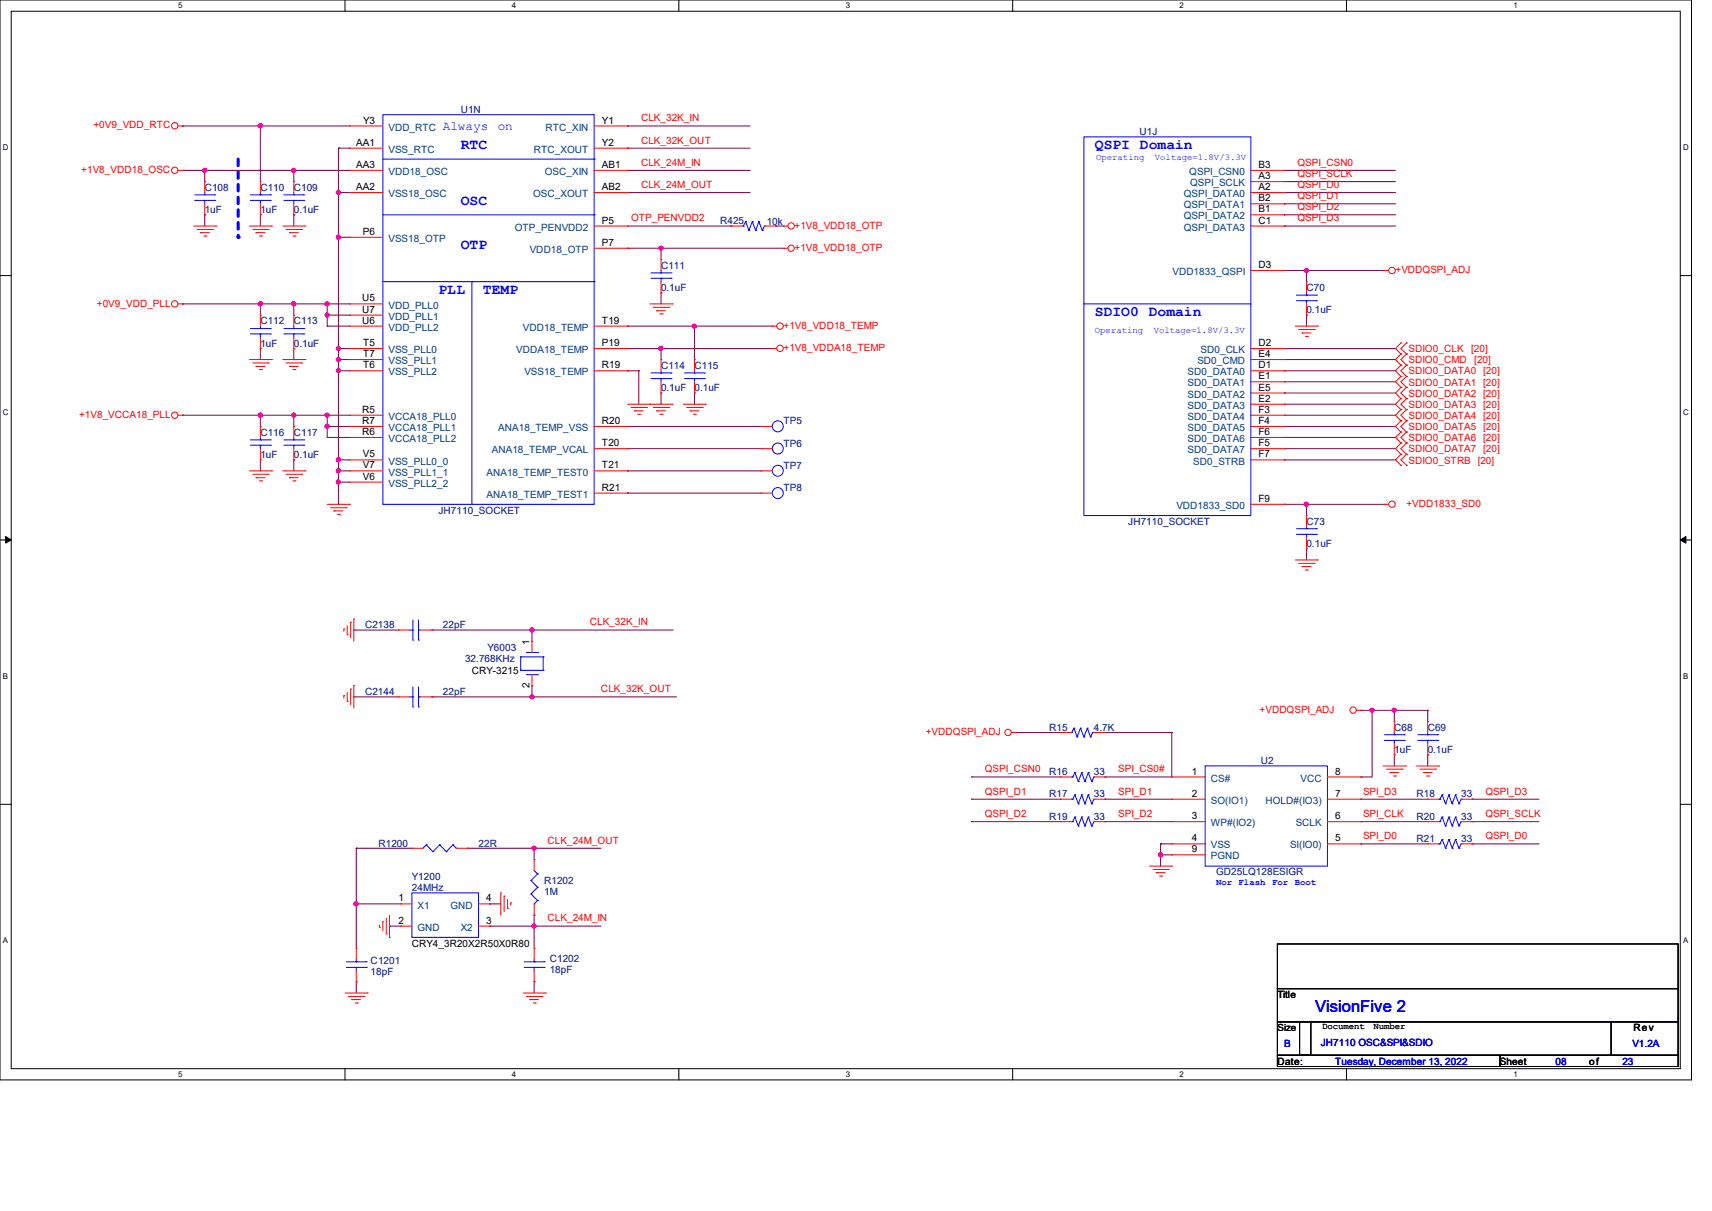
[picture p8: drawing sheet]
<svg xmlns="http://www.w3.org/2000/svg" width="297mm" height="210mm" viewBox="0 0 297 210" stroke-linecap="round" stroke-linejoin="round" font-family="sans-serif">
<path d="M0 0h293.5v187.3h-293.5zM1.9 1.9h289.6v183.4h-289.6z" fill="none" stroke="#000" stroke-width=".17"/>
<g fill="#fff">
<path d="M30.9 .2h.8v1.5h-.8z"/>
<path d="M30.9 185.5h.8v1.6h-.8z"/>
</g>
<path d="M59.9 0v1.9M59.9 185.3v2" fill="none" stroke="#000" stroke-width=".17"/>
<g fill="#fff">
<path d="M88.8 .2h.8v1.5h-.8z"/>
<path d="M88.8 185.5h.8v1.6h-.8z"/>
</g>
<path d="M117.8 0v1.9M117.8 185.3v2" fill="none" stroke="#000" stroke-width=".17"/>
<g fill="#fff">
<path d="M146.7 .2h.8v1.5h-.8z"/>
<path d="M146.7 185.5h.8v1.6h-.8z"/>
</g>
<path d="M175.7 0v1.9M175.7 185.3v2" fill="none" stroke="#000" stroke-width=".17"/>
<g fill="#fff">
<path d="M204.6 .2h.8v1.5h-.8z"/>
<path d="M204.6 185.5h.8v1.6h-.8z"/>
</g>
<path d="M233.6 0v1.9M233.6 185.3v2" fill="none" stroke="#000" stroke-width=".17"/>
<g fill="#fff">
<path d="M262.6 .2h.7v1.5h-.7z"/>
<path d="M262.6 185.5h.7v1.6h-.7z"/>
<path d="M.5 24.8h1v1.6h-1z"/>
<path d="M292 24.8h1v1.6h-1z"/>
<path d="M.5 70.7h1v1.5h-1z"/>
<path d="M292 70.7h1v1.5h-1z"/>
</g>
<path d="M0 47.8h1.9M291.5 47.8h2" fill="none" stroke="#000" stroke-width=".17"/>
<g fill="#fff">
<path d="M.5 116.5h.9v1.6h-.9z"/>
<path d="M292 116.5h.9v1.6h-.9z"/>
</g>
<path d="M0 93.6h1.9M291.5 93.6h2" fill="none" stroke="#000" stroke-width=".17"/>
<path d="M1 93l.9 .6-.9 .6zM291.5 93.6l1-.6v1.2z" fill="#000" stroke="#000" stroke-width=".17"/>
<g fill="#fff">
<path d="M.5 162.4h.9v1.5h-.9z"/>
<path d="M292 162.4h.9v1.5h-.9z"/>
</g>
<path d="M0 139.5h1.9M291.5 139.5h2" fill="none" stroke="#000" stroke-width=".17"/>
<path d="M41.3 27.6v13.5" fill="none" stroke="#00f" stroke-width=".55" stroke-dasharray="1.1"/>
<circle cx="41.3" cy="41.1" r=".28" fill="#00f" stroke-dasharray="1.1"/>
<g fill="none" stroke="#7f003f" stroke-width=".17">
<path d="M31.7 21.8h.1M31.7 29.5h.1M31.7 29.5h28.9M31.7 21.8h28.9M35.5 37.3h.1M35.5 29.5h.1M35.5 29.5v2M35.5 37.3v1.9M45.2 37.3h.1M45.2 21.8h.1M45.2 21.8v9.7M45.2 37.3v1.9"/>
<path d="M51 37.3h.1M51 29.5h.1M51 29.5v2M51 37.3v1.9M58.7 33.4h.1M58.7 25.7h.1M58.7 33.4h1.9M58.7 25.7h1.9M58.7 25.7v61.8M108.9 33.4h.1M108.9 29.5h.1M108.9 25.7h.1"/>
<path d="M108.9 21.8h.1M108.9 33.4h21.2M108.9 29.5h21.2M108.9 25.7h21.2M108.9 21.8h21.2M108.9 39.2h17.9M126.8 39.2h.1M134.6 39.2h.1M134.6 39.2h1.3M222.8 29.5h.1M222.8 31.5h.1M222.8 33.4h.1"/>
<path d="M222.8 35.3h.1M222.8 37.3h.1M222.8 39.2h.1M222.8 33.4h19.3M222.8 29.5h19.3M222.8 39.2h19.3M222.8 31.5h19.3M222.8 35.3h19.3M222.8 37.3h19.3M31.7 52.7h.1M31.7 52.7h28.9M45.2 52.7h.1"/>
<path d="M45.2 52.7v2M51 52.7h.1M51 52.7v2M56.8 56.6h.1M56.8 52.7h.1M56.8 54.7h.1M56.8 56.6h3.8M56.8 52.7v3.9M56.8 54.7h3.8M58.7 41.1h.1M58.7 41.1h1.9M108.9 56.6h.1"/>
<path d="M108.9 43.1h.1M108.9 56.6h25.1M108.9 43.1h27M114.7 50.8h.1M114.7 43.1h.1M114.7 43.1v1.9M114.7 50.8v1.9M120.5 56.6h.1M120.5 56.6v5.8M222.8 46.9h.1M222.8 46.9h17.4M226.7 54.7h.1"/>
<path d="M226.7 46.9h.1M226.7 46.9v2M226.7 54.7v1.9M31.7 72h.1M31.7 72h28.9M45.2 60.5h.1M45.2 79.8h.1M45.2 72h.1M45.2 60.5v1.9M45.2 72v2M45.2 79.8v1.9M51 60.5h.1"/>
<path d="M51 79.8h.1M51 72h.1M51 60.5v1.9M51 72v2M51 79.8v1.9M56.8 75.9h.1M56.8 72h.1M56.8 74h.1M56.8 72v3.9M56.8 75.9h3.8M56.8 74h3.8M58.7 79.8h.1"/>
<path d="M58.7 64.3h.1M58.7 62.4h.1M58.7 60.5h.1M58.7 79.8h1.9M58.7 64.3h1.9M58.7 62.4h1.9M58.7 60.5h1.9M108.9 74h.1M108.9 77.8h.1M108.9 64.3h.1M108.9 60.5h.1M108.9 64.3h1.9"/>
<path d="M108.9 60.5h25.1M108.9 74h23.1M108.9 77.8h23.1M110.8 64.3h.1M110.8 64.3v5.8M114.7 60.5h.1M114.7 68.2h.1M114.7 60.5v1.9M114.7 68.2v1.9M120.5 68.2h.1M120.5 68.2v1.9M222.8 60.5h.1"/>
<path d="M222.8 62.4h.1M222.8 64.3h.1M222.8 66.2h.1M222.8 68.2h.1M222.8 70.1h.1M222.8 72h.1M222.8 74h.1M222.8 75.9h.1M222.8 77.8h.1M222.8 79.8h.1M222.8 79.8h19.3M222.8 64.3h19.3"/>
<path d="M222.8 62.4h19.3M222.8 60.5h19.3M222.8 72h19.3M222.8 75.9h19.3M222.8 74h19.3M222.8 77.8h19.3M222.8 66.2h19.3M222.8 68.2h19.3M222.8 70.1h19.3M58.7 83.6h.1M58.7 81.7h.1M58.7 83.6h1.9"/>
<path d="M58.7 81.7h1.9M108.9 85.5h.1M108.9 81.7h.1M108.9 81.7h23.1M108.9 85.5h23.1M222.8 87.5h.1M222.8 87.5h17.4M226.7 87.5h.1M226.7 95.2h.1M226.7 87.5v1.9M226.7 95.2v1.9M61.4 109.3h.1"/>
<path d="M61.4 109.3h7.7M74.9 109.3h.1M74.9 109.3h41.9M92.3 109.3h.1M92.3 118.9h.1M92.3 109.3v1.9M92.3 118.9v2M61.4 120.9h.1M61.4 120.9h7.7M74.9 120.9h.1M74.9 120.9h42.5M92.3 120.9h.1"/>
<path d="M168.5 138.6h.1M168.5 134.7h.1M168.5 138.6h15.5M168.5 134.7h15.5M176.3 127h.1M176.3 127h7.7M191.7 138.6h.1M191.7 134.7h.1M191.7 127h.1M191.7 138.6h11.6M191.7 127h11.6M203.3 127h.1"/>
<path d="M203.3 127v7.7h-11.6M236.1 138.6h.1M236.1 134.7h.1M236.1 123.2h.1M236.1 138.6h11.6M236.1 123.2h11.6M238 123.2h.1M238 123.2v11.5h-1.9M241.9 123.2h.1M241.9 130.9h.1M241.9 123.2v1.9M241.9 130.9v1.9"/>
<path d="M247.7 123.2h.1M247.7 130.9h.1M247.7 123.2v1.9M247.7 130.9v1.9M255.4 138.6h.1M255.4 138.6h11.6M61.8 156.8h.1M61.8 147.1h.1M61.8 147.1v17.4M61.8 147.1h9.7M61.8 156.8h7.7M81.1 147.1h.1"/>
<path d="M81.1 147.1h23.2M85 156.8h.1M85 156.8h1.9M92.7 147.1h.1M92.7 158.7h.1M92.7 147.1v2M92.7 158.7v5.8M168.5 142.5h.1M168.5 142.5h15.5M191.7 142.5h.1M191.7 142.5h11.6M201.3 148.3h.1"/>
<path d="M201.3 146.3h.1M201.3 146.3h2M201.3 148.3h2M201.3 146.3v3.9M236.1 146.3h.1M236.1 142.5h.1M236.1 146.3h11.6M236.1 142.5h11.6M255.4 146.3h.1M255.4 142.5h.1M255.4 146.3h11.6M255.4 142.5h11.6"/>
<path d="M61.8 170.3h.1M61.8 170.3v1.9M67.6 160.6h.1M67.6 160.6h1.9M85 160.6h.1M85 160.6h19.3M92.7 170.3h.1M92.7 160.6h.1M92.7 170.3v1.9"/>
</g>
<g fill="#f0f" stroke="#f0f" stroke-width=".17">
<circle cx="58.7" cy="33.4" r=".36"/>
<circle cx="58.7" cy="83.6" r=".36"/>
<circle cx="58.7" cy="81.6" r=".36"/>
<circle cx="58.7" cy="79.7" r=".36"/>
<circle cx="58.7" cy="64.3" r=".36"/>
<circle cx="58.7" cy="62.3" r=".36"/>
<circle cx="58.7" cy="60.4" r=".36"/>
<circle cx="58.7" cy="41.1" r=".36"/>
<circle cx="45.2" cy="21.8" r=".37"/>
<circle cx="50.9" cy="29.5" r=".36"/>
<circle cx="35.5" cy="29.5" r=".37"/>
<circle cx="45.2" cy="52.7" r=".37"/>
<circle cx="56.7" cy="54.6" r=".36"/>
<circle cx="56.7" cy="52.7" r=".36"/>
<circle cx="45.2" cy="72" r=".37"/>
<circle cx="56.7" cy="73.9" r=".36"/>
<circle cx="56.7" cy="72" r=".36"/>
<circle cx="50.9" cy="72" r=".36"/>
<circle cx="50.9" cy="52.7" r=".36"/>
<circle cx="120.5" cy="56.6" r=".36"/>
<circle cx="114.7" cy="60.4" r=".36"/>
<circle cx="114.7" cy="43" r=".36"/>
<circle cx="92.3" cy="109.2" r=".36"/>
<circle cx="92.3" cy="120.8" r=".36"/>
<circle cx="61.8" cy="156.7" r=".37"/>
<circle cx="92.6" cy="147.1" r=".36"/>
<circle cx="92.6" cy="160.6" r=".36"/>
<circle cx="226.6" cy="46.9" r=".36"/>
<circle cx="226.6" cy="87.4" r=".36"/>
<circle cx="241.9" cy="123.2" r=".36"/>
<circle cx="201.3" cy="148.3" r=".37"/>
<circle cx="238" cy="123.2" r=".36"/>
</g>
<g fill="none" stroke="#f00" stroke-width=".17">
<path d="M30.9 21.8h.8M30.9 29.5h.8M31.7 21.8h.1M31.7 29.5h.1M33.6 39.2h3.9M34.2 39.8h2.7M35.5 31.5h.1M35.5 37.3h.1M35.5 31.5v1.9M35.5 35.3v2M36.9 39.8h.1M37.5 39.2h.1"/>
<path d="M43.3 39.2h3.8M43.9 39.8h2.6M45.2 31.5h.1M45.2 37.3h.1M45.2 31.5v1.9M45.2 35.3v2M46.5 39.8h.1M47.1 39.2h.1M49.1 39.2h3.8M49.6 39.8h2.7M51 31.5h.1M51 37.3h.1"/>
<path d="M51 31.5v1.9M51 35.3v2M52.3 39.8h.1M52.9 39.2h.1M60.6 21.8h.1M60.6 25.7h.1M60.6 33.4h.1M60.6 29.5h.1M60.6 21.8h5.8M60.6 29.5h5.8M60.6 33.4h5.8M60.6 25.7h5.8"/>
<path d="M103.1 21.8h5.8M103.1 39.2h5.8M103.1 29.5h5.8M103.1 33.4h5.8M103.1 25.7h5.8M108.9 39.2h.1M108.9 21.8h.1M108.9 25.7h.1M108.9 29.5h.1M108.9 33.4h.1M126.8 39.2h.1M126.8 39.2h2"/>
<path d="M132.6 39.2h2M134.6 39.2h.1M135.9 39.2h.1M135.9 39.2h.8M217 39.2h5.8M217 29.5h5.8M217 33.4h5.8M217 31.5h5.8M217 37.3h5.8M217 35.3h5.8M222.8 33.4h.1M222.8 31.5h.1"/>
<path d="M222.8 37.3h.1M222.8 35.3h.1M222.8 29.5h.1M222.8 39.2h.1M30.9 52.7h.8M31.7 52.7h.1M34.8 40.3h.1M34.8 40.3h1.5M35.3 40.9h.4M35.7 40.9h.1M44.4 40.3h.1M44.4 40.3h1.6"/>
<path d="M45 40.9h.4M45.2 54.7h.1M45.2 54.7v1.9M45.2 58.5v2M45.4 40.9h.1M50.2 40.3h.1M50.2 40.3h1.5M50.8 40.9h.4M51 54.7h.1M51 54.7v1.9M51 58.5v2M51.2 40.9h.1"/>
<path d="M60.6 41.1h.1M60.6 52.7h.1M60.6 56.6h.1M60.6 54.7h.1M60.6 52.7h5.8M60.6 56.6h5.8M60.6 41.1h5.8M60.6 54.7h5.8M103.1 56.6h5.8M103.1 43.1h5.8M108.9 43.1h.1M108.9 56.6h.1"/>
<path d="M112.7 52.7h3.9M113.3 53.3h2.7M113.9 53.9h.1M113.9 53.9h1.5M114.5 54.4h.4M114.7 45h.1M114.7 50.8h.1M114.7 45v1.9M114.7 48.9v1.9M114.9 54.4h.1M116 53.3h.1M116.6 52.7h.1"/>
<path d="M134 56.6h.1M134 56.6h.7M135.9 43.1h.1M135.9 43.1h.8M217 46.9h5.8M222.8 46.9h.1M224.7 56.6h3.9M225.3 57.1h2.7M225.9 57.7h.1M225.9 57.7h1.5M226.4 58.3h.4M226.7 48.9h.1"/>
<path d="M226.7 54.7h.1M226.7 48.9v1.9M226.7 52.7v2M226.8 58.3h.1M228 57.1h.1M228.6 56.6h.1M240.2 46.9h.1M240.2 46.9h.7M243 59.5h.1M243 59.5l-.9 1 .9 .9M244 59.5h.1M244 59.5l-1 1 1 .9"/>
<path d="M30.9 72h.8M31.7 72h.1M43.3 62.4h3.8M43.9 62.9h2.6M44.4 63.5h.1M44.4 63.5h1.6M45 64.1h.4M45.2 74h.1M45.2 79.8h.1M45.2 60.5h.1M45.2 74v1.9M45.2 77.8v2"/>
<path d="M45.4 64.1h.1M46.5 62.9h.1M47.1 62.4h.1M49.1 62.4h3.8M49.6 62.9h2.7M50.2 63.5h.1M50.2 63.5h1.5M50.8 64.1h.4M51 74h.1M51 79.8h.1M51 60.5h.1M51 74v1.9"/>
<path d="M51 77.8v2M51.2 64.1h.1M52.3 62.9h.1M52.9 62.4h.1M60.6 72h.1M60.6 75.9h.1M60.6 74h.1M60.6 60.5h.1M60.6 64.3h.1M60.6 62.4h.1M60.6 79.8h.1M60.6 72h5.8"/>
<path d="M60.6 62.4h5.8M60.6 60.5h5.8M60.6 74h5.8M60.6 64.3h5.8M60.6 75.9h5.8M60.6 79.8h5.8M103.1 60.5h5.8M103.1 77.8h5.8M103.1 74h5.8M103.1 64.3h5.8M108.9 60.5h.1M108.9 64.3h.1"/>
<path d="M108.9 74h.1M108.9 77.8h.1M108.9 70.1h7.7M109.5 70.7h2.7M110.1 71.2h.1M110.1 71.2h1.5M110.6 71.8h.4M111 71.8h.1M112.2 70.7h.1M112.7 70.1h.1M113.3 70.7h2.7M113.9 71.2h.1"/>
<path d="M113.9 71.2h1.5M114.5 71.8h.4M114.7 62.4h.1M114.7 68.2h.1M114.7 62.4v1.9M114.7 66.2v2M114.9 71.8h.1M116 70.7h.1M116.6 70.1h.1M118.5 70.1h3.9M119.1 70.7h2.7M119.7 71.2h.1"/>
<path d="M119.7 71.2h1.5M120.3 71.8h.4M120.5 62.4h.1M120.5 68.2h.1M120.5 62.4v1.9M120.5 66.2v2M120.7 71.8h.1M121.8 70.7h.1M122.4 70.1h.1M132 77.8h.1M132 74h.1M132 77.8h2"/>
<path d="M132 74h2M134 60.5h.1M134 60.5h.7M217 72h5.8M217 62.4h5.8M217 70.1h5.8M217 60.5h5.8M217 77.8h5.8M217 74h5.8M217 64.3h5.8M217 66.2h5.8M217 68.2h5.8"/>
<path d="M217 75.9h5.8M217 79.8h5.8M222.8 64.3h.1M222.8 60.5h.1M222.8 66.2h.1M222.8 70.1h.1M222.8 62.4h.1M222.8 68.2h.1M222.8 72h.1M222.8 74h.1M222.8 77.8h.1M222.8 75.9h.1"/>
<path d="M222.8 79.8h.1M243 63.3h.1M243 65.3h.1M243 67.2h.1M243 69.1h.1M243 71h.1M243 73h.1M243 74.9h.1M243 76.8h.1M243 78.8h.1M243 61.4h.1M243 63.3l-.9 1 .9 1"/>
<path d="M243 67.2l-.9 1 .9 .9M243 65.3l-.9 .9 .9 1M243 71l-.9 1 .9 1M243 69.1l-.9 1 .9 .9M243 73l-.9 1 .9 .9M243 76.8l-.9 1 .9 1M243 74.9l-.9 1 .9 .9M243 78.8l-.9 1 .9 .9M243 61.4l-.9 1 .9 .9M244 65.3h.1M244 63.3h.1M244 69.1h.1"/>
<path d="M244 67.2h.1M244 73h.1M244 71h.1M244 74.9h.1M244 78.8h.1M244 76.8h.1M244 61.4h.1M244 63.3l-1 1 1 1M244 67.2l-1 1 1 .9M244 65.3l-1 .9 1 1M244 71l-1 1 1 1M244 69.1l-1 1 1 .9"/>
<path d="M244 73l-1 1 1 .9M244 76.8l-1 1 1 1M244 74.9l-1 1 1 .9M244 78.8l-1 1 1 .9M244 61.4l-1 1 1 .9M43.3 81.7h3.8M43.9 82.3h2.6M44.4 82.8h.1M44.4 82.8h1.6M45 83.4h.4M45.4 83.4h.1M46.5 82.3h.1"/>
<path d="M47.1 81.7h.1M49.1 81.7h3.8M49.6 82.3h2.7M50.2 82.8h.1M50.2 82.8h1.5M50.8 83.4h.4M51.2 83.4h.1M52.3 82.3h.1M52.9 81.7h.1M56.8 87.5h3.8M57.4 88.1h2.7M57.9 88.6h.1"/>
<path d="M57.9 88.6h1.6M58.5 89.2h.4M58.9 89.2h.1M60.1 88.1h.1M60.6 87.5h.1M60.6 83.6h.1M60.6 81.7h.1M60.6 81.7h5.8M60.6 83.6h5.8M103.1 81.7h5.8M103.1 85.5h5.8M108.9 85.5h.1"/>
<path d="M108.9 81.7h.1M132 85.5h.1M132 81.7h.1M132 81.7h2M132 85.5h2M217 87.5h5.8M222.8 87.5h.1M224.7 97.1h3.9M225.3 97.7h2.7M225.9 98.3h.1M225.9 98.3h1.5M226.4 98.8h.4"/>
<path d="M226.7 89.4h.1M226.7 95.2h.1M226.7 89.4v1.9M226.7 93.3v1.9M226.8 98.8h.1M228 97.7h.1M228.6 97.1h.1M240.2 87.5h.1M240.2 87.5h.7M243 80.7h.1M244 80.7h.1M59.6 109.1h.1"/>
<path d="M59.6 109.1v.4M60.2 110.1h.1M60.2 108.5v1.6M60.8 107.9h.1M60.8 119.5h.1M60.8 107.9v2.7M60.8 119.5v2.7M61.4 107.4h.1M61.4 118.9h.1M61.4 107.4v3.8M61.4 118.9v3.9M69.1 109.3h.1"/>
<path d="M69.1 109.3h1.9M73 109.3h1.9M74.9 109.3h.1M92.3 111.2h.1M92.3 118.9h.1M92.3 111.2v2M92.3 117v1.9M59.6 120.7h.1M59.6 120.7v.4M60.2 121.6h.1M60.2 120.1v1.5M69.1 120.9h.1"/>
<path d="M69.1 120.9h1.9M73 120.9h1.9M74.9 120.9h.1M175.5 127h.8M176.3 127h.1M184 127h.1M184 134.7h.1M184 138.6h.1M184 127h1.9M184 134.7h1.9M184 138.6h1.9M189.8 127h1.9"/>
<path d="M189.8 134.7h1.9M189.8 138.6h1.9M191.7 127h.1M191.7 134.7h.1M191.7 138.6h.1M203.3 134.7h.1M203.3 138.6h.1M203.3 134.7h5.8M203.3 138.6h5.8M230.3 134.7h5.8M230.3 138.6h5.8M235.3 123.2h.8"/>
<path d="M236.1 123.2h.1M236.1 138.6h.1M236.1 134.7h.1M239.9 132.8h3.9M240.5 133.4h2.7M241.1 134h.1M241.1 134h1.6M241.7 134.6h.4M241.9 125.1h.1M241.9 130.9h.1M241.9 125.1v1.9M241.9 128.9v2"/>
<path d="M242.1 134.6h.1M243.2 133.4h.1M243.8 132.8h.1M245.7 132.8h3.9M246.3 133.4h2.7M246.9 134h.1M246.9 134h1.6M247.5 134.6h.4M247.7 125.1h.1M247.7 130.9h.1M247.7 138.6h.1M247.7 125.1v1.9"/>
<path d="M247.7 128.9v2M247.7 138.6h1.9M247.9 134.6h.1M249 133.4h.1M249.6 132.8h.1M253.5 138.6h1.9M255.4 138.6h.1M66.4 159.9h.1M66.4 159.9v1.5M67 159.3v2.7M67.6 158.7v3.9M69.5 156.8h.1"/>
<path d="M69.5 156.8h2M71.5 147.1h.1M71.5 147.1h1.9M79.2 147.1h1.9M81.1 147.1h.1M83 156.8h2M85 156.8h.1M86.9 154.9h.1M86.9 154.9v3.8M87.5 155.4h.1M87.5 155.4v2.7M88.1 157.5h.1"/>
<path d="M88.1 156v1.5M88.6 156.6h.1M88.6 156.6v.4M92.7 149.1h.1M92.7 158.7h.1M92.7 149.1v1.9M92.7 156.8v1.9M184 142.5h.1M184 142.5h1.9M189.8 142.5h1.9M191.7 142.5h.1M199.4 150.2h3.9"/>
<path d="M200 150.8h2.7M200.6 151.3h.1M200.6 151.3h1.5M201.2 151.9h.3M201.5 151.9h.1M202.7 150.8h.1M203.3 150.2h.1M203.3 142.5h.1M203.3 146.3h.1M203.3 148.3h.1M203.3 142.5h5.8M203.3 146.3h5.8"/>
<path d="M203.3 148.3h5.8M230.3 142.5h5.8M230.3 146.3h5.8M236.1 146.3h.1M236.1 142.5h.1M247.7 142.5h.1M247.7 146.3h.1M247.7 142.5h1.9M247.7 146.3h1.9M253.5 142.5h1.9M253.5 146.3h1.9M255.4 142.5h.1"/>
<path d="M255.4 146.3h.1M59.9 172.2h3.8M60.5 172.8h2.7M61 173.4h.1M61 173.4h1.6M61.6 173.9h.4M61.8 164.5h.1M61.8 170.3h.1M61.8 164.5v1.9M61.8 168.4v1.9M62 173.9h.1M63.2 172.8h.1"/>
<path d="M63.7 172.2h.1M65.8 160.8h.1M65.8 160.4v.4M67 162h.1M67.6 162.6h.1M69.5 160.6h.1M69.5 160.6h2M83 160.6h2M85 160.6h.1M90.8 172.2h3.8M91.3 172.8h2.7M91.9 173.4h.1"/>
<path d="M91.9 173.4h1.5M92.5 173.9h.4M92.7 164.5h.1M92.7 170.3h.1M92.7 164.5v1.9M92.7 168.4v1.9M92.9 173.9h.1M94 172.8h.1M94.6 172.2h.1"/>
<circle cx="30.3" cy="21.8" r=".55"/>
<circle cx="30.3" cy="29.5" r=".55"/>
<circle cx="137.2" cy="39.2" r=".55"/>
<circle cx="30.3" cy="52.7" r=".55"/>
<circle cx="135.3" cy="56.6" r=".56"/>
<circle cx="137.2" cy="43.1" r=".55"/>
<circle cx="241.5" cy="46.9" r=".56"/>
<circle cx="30.3" cy="72" r=".55"/>
<circle cx="135.3" cy="60.4" r=".56"/>
<circle cx="241.5" cy="87.4" r=".56"/>
<circle cx="174.9" cy="127" r=".55"/>
<circle cx="234.7" cy="123.1" r=".55"/>
</g>
<path d="M221.6 163.7h69.5v7.8h-69.5zM221.6 171.5h69.5v5.7h-69.5zM221.6 177.2h5.8v5.8h-5.8zM225.5 177.2h54v5.8h-54zM279.5 177.2h11.6v5.8h-11.6zM221.6 183h38.6v2h-38.6zM260.2 183h30.9v2h-30.9z" fill="none" stroke="#000" stroke-width=".17"/>
<g fill="none" stroke="#00f" stroke-width=".17">
<path d="M66.4 19.9h36.7v67.6h-36.7zM33.8 34.8h3.5M33.8 33.8h3.5M35.5 33.8h.1M35.5 34.8h.1M35.5 33.4v.4M35.5 34.8v.5M37.3 34.8h.1M37.3 33.8h.1M43.4 34.8h3.5M43.4 33.8h3.5M45.2 33.8h.1"/>
<path d="M45.2 34.8h.1M45.2 33.4v.4M45.2 34.8v.5M46.9 34.8h.1M46.9 33.8h.1M49.2 34.8h3.5M49.2 33.8h3.5M51 33.8h.1M51 34.8h.1M51 33.4v.4M51 34.8v.5M52.7 34.8h.1"/>
<path d="M52.7 33.8h.1M66.4 27.6h36.7M66.4 37.3h36.7M103.1 27.6h.1M103.1 37.3h.1M128.8 39.2h.1M128.9 39.2h.1M129.4 38.4h.1M129.4 38.4l-.5 .8M129.4 38.4l.5 1.6M129.9 40h.1M130.5 38.4h.1"/>
<path d="M130.5 38.4l-.6 1.6M130.5 38.4l.6 1.6M131.1 40h.1M131.7 38.4h.1M131.7 38.4l-.6 1.6M131.7 38.4l.5 1.6M132.2 40h.1M132.6 39.2h.1M132.6 39.2l-.4 .8M188 23.7h29v65.7h-29zM43.4 57.9h3.5M43.4 57h3.5"/>
<path d="M45.2 57h.1M45.2 57.9h.1M45.2 56.6v.4M45.2 57.9v.6M46.9 57.9h.1M46.9 57h.1M49.2 57.9h3.5M49.2 57h3.5M51 57h.1M51 57.9h.1M51 56.6v.4M51 57.9v.6"/>
<path d="M52.7 57.9h.1M52.7 57h.1M66.4 48.9h36.7M81.9 48.9h.1M81.9 48.9v38.6M103.1 48.9h.1M112.9 48.3h3.5M112.9 47.3h3.5M114.7 47.3h.1M114.7 48.3h.1M114.7 46.9v.4M114.7 48.3v.6"/>
<path d="M116.4 48.3h.1M116.4 47.3h.1M188 52.7h.1M188 52.7h29M224.9 52.2h3.5M224.9 51.2h3.5M226.7 51.2h.1M226.7 52.2h.1M226.7 50.8v.4M226.7 52.2v.5M228.4 52.2h.1M228.4 51.2h.1"/>
<path d="M43.4 77.2h3.5M43.4 76.3h3.5M45.2 76.3h.1M45.2 77.2h.1M45.2 75.9v.4M45.2 77.2v.6M46.9 77.2h.1M46.9 76.3h.1M49.2 77.2h3.5M49.2 76.3h3.5M51 76.3h.1M51 77.2h.1"/>
<path d="M51 75.9v.4M51 77.2v.6M52.7 77.2h.1M52.7 76.3h.1M112.9 65.7h3.5M112.9 64.7h3.5M114.7 64.7h.1M114.7 65.7h.1M114.7 64.3v.4M114.7 65.7v.5M116.4 65.7h.1M116.4 64.7h.1"/>
<path d="M118.7 65.7h3.5M118.7 64.7h3.5M120.5 64.7h.1M120.5 65.7h.1M120.5 64.3v.4M120.5 65.7v.5M122.2 65.7h.1M122.2 64.7h.1M224.9 92.7h3.5M224.9 91.7h3.5M226.7 91.7h.1M226.7 92.7h.1"/>
<path d="M226.7 91.3v.4M226.7 92.7v.6M228.4 92.7h.1M228.4 91.7h.1M71 109.3h.6M71.6 111h.1M71.6 109.3h.1M71.6 107.5v3.5M71.6 119.1v3.5M72.6 109.3h.1M72.6 111h.1M72.6 109.3h.4"/>
<path d="M72.6 107.5v3.5M72.6 119.1v3.5M90.3 116.2h.1M90.3 113.9h.1M90.3 113.9h3.9M90.3 116.2h3.9M90.3 113.9v2.3M91.3 113.2h2M91.3 117h2M93.3 113.2h.1M93.3 117h.1M94.2 113.9h.1"/>
<path d="M94.2 116.2h.1M94.2 113.9v2.3M71 120.9h.6M71.6 122.6h.1M71.6 120.9h.1M72.6 120.9h.1M72.6 122.6h.1M72.6 120.9h.4M185.9 127h.1M185.9 134.7h.2M185.9 138.6h.2M186.1 134.7h.1"/>
<path d="M186.1 138.6h.1M186.3 126.3h.1M186.3 126.3l.6 1.5M186.3 126.3l-.4 .7M186.5 134h.1M186.5 137.8h.1M186.5 134l-.4 .7M186.5 134l.6 1.6M186.5 137.8l-.4 .8M186.5 137.8l.6 1.6M186.9 127.8h.1M187.1 135.6h.1"/>
<path d="M187.1 139.4h.1M187.5 126.3h.1M187.5 126.3l.5 1.5M187.5 126.3l-.6 1.5M187.7 134h.1M187.7 137.8h.1M187.7 134l-.6 1.6M187.7 134l.5 1.6M187.7 137.8l-.6 1.6M187.7 137.8l.5 1.6M188 127.8h.1M188.2 135.6h.1"/>
<path d="M188.2 139.4h.1M188.6 126.3h.1M188.6 126.3l.6 1.5M188.6 126.3l-.6 1.5M188.8 134h.1M188.8 137.8h.1M188.8 134l-.6 1.6M188.8 134l.6 1.6M188.8 137.8l-.6 1.6M188.8 137.8l.6 1.6M189.2 127.8h.1M189.4 135.6h.1"/>
<path d="M189.4 139.4h.1M189.6 127h.1M189.6 127l-.4 .8M189.6 127h.2M189.8 134.7h.1M189.8 138.6h.1M189.8 134.7l-.4 .9M189.8 138.6l-.4 .8M209.1 132.8h21.2v17.4h-21.2zM240.2 128.4h3.4M240.2 127.4h3.4M241.9 127.4h.1"/>
<path d="M241.9 128.4h.1M241.9 127v.4M241.9 128.4v.5M243.6 128.4h.1M243.6 127.4h.1M246 128.4h3.4M246 127.4h3.4M247.7 127.4h.1M247.7 128.4h.1M247.7 127v.4M247.7 128.4v.5M249.4 128.4h.1"/>
<path d="M249.4 127.4h.1M249.6 138.6h.2M249.8 138.6h.1M250.2 137.8h.1M250.2 137.8l-.4 .8M250.2 137.8l.6 1.6M250.8 139.4h.1M251.4 137.8h.1M251.4 137.8l-.6 1.6M251.4 137.8l.5 1.6M251.9 139.4h.1M252.5 137.8h.1"/>
<path d="M252.5 137.8l-.6 1.6M252.5 137.8l.6 1.6M253.1 139.4h.1M253.5 138.6h.1M253.5 138.6l-.4 .8M71.5 154.9h11.5v7.7h-11.5zM74 146.5h.1M74 146.5l-.6 .6M74 146.5l1.1 1.2M75.1 147.7h.1M76.3 146.5h.1M76.3 146.5l-1.2 1.2"/>
<path d="M76.3 146.5l1.1 1.2M77.4 147.7h.1M78.6 146.5h.1M78.6 146.5l-1.2 1.2M78.6 146.5l.6 .6M79.2 147.1h.1M92.1 152.7h.1M92.1 155h.1M92.1 152.7l1.2 1.2M92.1 155l1.2 1.2M92.7 156.8h.1M92.7 151l.6 .6"/>
<path d="M93.3 151.6h.1M93.3 153.9h.1M93.3 156.2h.1M93.3 151.6l-1.2 1.1M93.3 153.9l-1.2 1.1M93.3 156.2l-.6 .6M185.9 142.5h.2M186.1 142.5h.1M186.5 141.7h.1M186.5 141.7l-.4 .8M186.5 141.7l.6 1.6M187.1 143.3h.1"/>
<path d="M187.7 141.7h.1M187.7 141.7l-.6 1.6M187.7 141.7l.5 1.6M188.2 143.3h.1M188.8 141.7h.1M188.8 141.7l-.6 1.6M188.8 141.7l.6 1.6M189.4 143.3h.1M189.8 142.5h.1M189.8 142.5l-.4 .8M249.6 142.5h.2M249.6 146.3h.2"/>
<path d="M249.8 142.5h.1M249.8 146.3h.1M250.2 141.7h.1M250.2 145.6h.1M250.2 141.7l-.4 .8M250.2 141.7l.6 1.6M250.2 145.6l-.4 .7M250.2 145.6l.6 1.5M250.8 143.3h.1M250.8 147.1h.1M251.4 141.7h.1M251.4 145.6h.1"/>
<path d="M251.4 141.7l-.6 1.6M251.4 141.7l.5 1.6M251.4 145.6l-.6 1.5M251.4 145.6l.5 1.5M251.9 143.3h.1M251.9 147.1h.1M252.5 141.7h.1M252.5 145.6h.1M252.5 141.7l-.6 1.6M252.5 141.7l.6 1.6M252.5 145.6l-.6 1.5M252.5 145.6l.6 1.5"/>
<path d="M253.1 143.3h.1M253.1 147.1h.1M253.5 142.5h.1M253.5 146.3h.1M253.5 142.5l-.4 .8M253.5 146.3l-.4 .8M60.1 167.8h3.4M60.1 166.8h3.4M61.8 166.8h.1M61.8 167.8h.1M61.8 166.4v.4M61.8 167.8v.6"/>
<path d="M63.5 167.8h.1M63.5 166.8h.1M90.9 167.8h3.5M90.9 166.8h3.5M92.7 166.8h.1M92.7 167.8h.1M92.7 166.4v.4M92.7 167.8v.6M94.4 167.8h.1M94.4 166.8h.1"/>
<circle cx="134.9" cy="77.8" r=".95"/>
<circle cx="134.9" cy="73.9" r=".95"/>
<circle cx="134.9" cy="81.6" r=".95"/>
<circle cx="134.9" cy="85.5" r=".95"/>
</g>
<text font-size="2.9" fill="#00f" x="228.2" y="175.6">VisionFive 2</text>
<g font-size="2.5" fill="#00f">
<text x="79.9" y="25.8">RTC</text>
<text x="189.9" y="25.8">QSPI Domain</text>
<text x="79.9" y="35.5">OSC</text>
<text x="79.9" y="43.2">OTP</text>
<text x="76.1" y="50.9">PLL</text>
<text x="83.8" y="50.9">TEMP</text>
<text x="189.9" y="54.8">SDIO0 Domain</text>
</g>
<g font-size="2.2" fill="#00f">
<text x="76.8" y="22.5">Always</text>
<text x="86.4" y="22.5">on</text>
</g>
<g font-size="1.7" fill="#f00">
<text x="16.2" y="22.3">+0V9_VDD_RTC</text>
<text x="111.2" y="21">CLK_32K_IN</text>
<text x="111.2" y="28.7">CLK_24M_IN</text>
<text x="111.2" y="24.9">CLK_32K_OUT</text>
<text x="225.1" y="28.7">QSPI_CSN0</text>
<text x="14.1" y="30">+1V8_VDD18_OSC</text>
<text x="111.2" y="32.6">CLK_24M_OUT</text>
<text x="225.1" y="30.7">QSPI_SCLK</text>
<text x="225.1" y="32.6">QSPI_D0</text>
<text x="225.1" y="34.5">QSPI_D1</text>
<text x="109.5" y="38.4">OTP_PENVDD2</text>
<text x="137.8" y="39.7">+1V8_VDD18_OTP</text>
<text x="225.1" y="36.4">QSPI_D2</text>
<text x="225.1" y="38.4">QSPI_D3</text>
<text x="137.8" y="43.5">+1V8_VDD18_OTP</text>
<text x="242.1" y="47.4">+VDDQSPI_ADJ</text>
<text x="16.8" y="53.2">+0V9_VDD_PLL</text>
<text x="135.9" y="57">+1V8_VDD18_TEMP</text>
<text x="135.9" y="60.9">+1V8_VDDA18_TEMP</text>
<text x="244.4" y="64.9">SDIO0_DATA0 [20]</text>
<text x="244.4" y="61.1">SDIO0_CLK</text>
<text x="244.4" y="63">SDIO0_CMD</text>
<text x="255.2" y="61.1">[20]</text>
<text x="255.8" y="63">[20]</text>
<text x="244.4" y="68.8">SDIO0_DATA2 [20]</text>
<text x="244.4" y="66.9">SDIO0_DATA1 [20]</text>
<text x="244.4" y="70.7">SDIO0_DATA3 [20]</text>
<text x="13.7" y="72.5">+1V8_VCCA18_PLL</text>
<text x="244.4" y="72.6">SDIO0_DATA4 [20]</text>
<text x="244.4" y="74.6">SDIO0_DATA5 [20]</text>
<text x="244.4" y="76.5">SDIO0_DATA6 [20]</text>
<text x="244.4" y="78.4">SDIO0_DATA7 [20]</text>
<text x="244.4" y="80.4">SDIO0_STRB [20]</text>
<text x="244" y="87.9">+VDD1833_SD0</text>
<text x="102.3" y="108.5">CLK_32K_IN</text>
<text x="104.3" y="120.1">CLK_32K_OUT</text>
<text x="218.5" y="123.6">+VDDQSPI_ADJ</text>
<text x="160.6" y="127.5">+VDDQSPI_ADJ</text>
<text x="170.9" y="137.8">QSPI_D1</text>
<text x="170.9" y="133.9">QSPI_CSN0</text>
<text x="194" y="137.8">SPI_D1</text>
<text x="194" y="133.9">SPI_CS0#</text>
<text x="236.5" y="137.8">SPI_D3</text>
<text x="257.7" y="137.8">QSPI_D3</text>
<text x="170.9" y="141.7">QSPI_D2</text>
<text x="194" y="141.7">SPI_D2</text>
<text x="236.5" y="141.7">SPI_CLK</text>
<text x="257.7" y="141.7">QSPI_SCLK</text>
<text x="95" y="146.3">CLK_24M_OUT</text>
<text x="236.5" y="145.5">SPI_D0</text>
<text x="257.7" y="145.5">QSPI_D0</text>
<text x="95" y="159.8">CLK_24M_IN</text>
</g>
<g font-size="1.7">
<text x="63" y="21.4">Y3</text>
<text x="104.4" y="21.4">Y1</text>
<text x="61.8" y="25.3">AA1</text>
<text x="61.8" y="29.1">AA3</text>
<text x="104.4" y="25.3">Y2</text>
<text x="104.4" y="29.1">AB1</text>
<text x="218.4" y="29.1">B3</text>
<text x="61.8" y="33">AA2</text>
<text x="104.4" y="33">AB2</text>
<text x="218.4" y="33">A2</text>
<text x="218.4" y="31.1">A3</text>
<text x="218.4" y="34.9">B2</text>
<text x="62.9" y="40.7">P6</text>
<text x="104.4" y="38.8">P5</text>
<text x="218.4" y="36.8">B1</text>
<text x="218.4" y="38.8">C1</text>
<text x="104.4" y="42.6">P7</text>
<text x="218.4" y="46.5">D3</text>
<text x="62.8" y="52.3">U5</text>
<text x="62.8" y="56.1">U6</text>
<text x="62.8" y="54.2">U7</text>
<text x="104.4" y="56.1">T19</text>
<text x="63" y="60">T5</text>
<text x="63" y="63.9">T6</text>
<text x="63" y="61.9">T7</text>
<text x="104.4" y="60">P19</text>
<text x="104.4" y="63.9">R19</text>
<text x="218.4" y="63.9">D1</text>
<text x="218.4" y="60">D2</text>
<text x="218.4" y="65.8">E1</text>
<text x="218.4" y="61.9">E4</text>
<text x="62.8" y="71.6">R5</text>
<text x="218.4" y="69.7">E2</text>
<text x="218.4" y="67.7">E5</text>
<text x="218.4" y="71.6">F3</text>
<text x="62.8" y="75.4">R6</text>
<text x="62.8" y="73.5">R7</text>
<text x="104.4" y="73.5">R20</text>
<text x="104.4" y="77.4">T20</text>
<text x="218.4" y="73.5">F4</text>
<text x="218.4" y="77.4">F5</text>
<text x="218.4" y="75.4">F6</text>
<text x="62.9" y="79.3">V5</text>
<text x="62.9" y="83.2">V6</text>
<text x="62.9" y="81.2">V7</text>
<text x="104.4" y="81.2">T21</text>
<text x="218.4" y="79.3">F7</text>
<text x="104.4" y="85.1">R21</text>
<text x="218.4" y="87">F9</text>
<text x="91.9" y="111.8" transform="rotate(-90 91.9 111.8)">1</text>
<text x="81.9" y="116.9">CRY-3215</text>
<text x="91.9" y="119.3" transform="rotate(-90 91.9 119.3)">2</text>
<text x="206.8" y="134.3">1</text>
<text x="231.6" y="134.3">8</text>
<text x="206.8" y="138.2">2</text>
<text x="206.8" y="142.1">3</text>
<text x="231.6" y="142.1">6</text>
<text x="231.6" y="138.2">7</text>
<text x="206.8" y="145.9">4</text>
<text x="206.8" y="147.8">9</text>
<text x="231.6" y="145.9">5</text>
<text x="69.1" y="156.3">1</text>
<text x="69.1" y="160.2">2</text>
<text x="84.4" y="160.2">3</text>
<text x="84.4" y="156.3">4</text>
<text x="71.5" y="164.2">CRY4_3R20X2R50X0R80</text>
<text x="221.6" y="173.1">Title</text>
<text x="221.6" y="178.7">Size</text>
<text x="283.4" y="178.8">Rev</text>
<text x="221.6" y="184.6">Date:</text>
<text x="260.2" y="184.6">Sheet</text>
<text x="275.7" y="184.6">of</text>
</g>
<g font-size="1.7" fill="#003f7f">
<text x="67.4" y="22.6">VDD_RTC</text>
<text x="94.7" y="22.6">RTC_XIN</text>
<text x="67.4" y="26.5">VSS_RTC</text>
<text x="92.6" y="26.5">RTC_XOUT</text>
<text x="67.4" y="34.2">VSS18_OSC</text>
<text x="67.4" y="30.4">VDD18_OSC</text>
<text x="92.5" y="34.2">OSC_XOUT</text>
<text x="94.5" y="30.4">OSC_XIN</text>
<text x="205.4" y="34.2">QSPI_DATA0</text>
<text x="206.3" y="30.4">QSPI_CSN0</text>
<text x="206.5" y="32.3">QSPI_SCLK</text>
<text x="67.4" y="42">VSS18_OTP</text>
<text x="89.3" y="40">OTP_PENVDD2</text>
<text x="205.4" y="38.1">QSPI_DATA2</text>
<text x="205.4" y="36.2">QSPI_DATA1</text>
<text x="205.4" y="40">QSPI_DATA3</text>
<text x="91.9" y="43.9">VDD18_OTP</text>
<text x="203.4" y="47.7">VDD1833_QSPI</text>
<text x="67.4" y="53.5">VDD_PLL0</text>
<text x="67.4" y="57.4">VDD_PLL2</text>
<text x="67.4" y="55.5">VDD_PLL1</text>
<text x="90.7" y="57.4">VDD18_TEMP</text>
<text x="67.4" y="61.3">VSS_PLL0</text>
<text x="67.4" y="65.1">VSS_PLL2</text>
<text x="67.4" y="63.2">VSS_PLL1</text>
<text x="89.6" y="61.3">VDDA18_TEMP</text>
<text x="91" y="65.1">VSS18_TEMP</text>
<text x="206" y="65.1">SD0_DATA0</text>
<text x="207.7" y="63.2">SD0_CMD</text>
<text x="208.3" y="61.3">SD0_CLK</text>
<text x="206" y="67">SD0_DATA1</text>
<text x="206" y="70.9">SD0_DATA3</text>
<text x="206" y="69">SD0_DATA2</text>
<text x="67.4" y="72.8">VCCA18_PLL0</text>
<text x="67.4" y="76.7">VCCA18_PLL2</text>
<text x="67.4" y="74.8">VCCA18_PLL1</text>
<text x="86.4" y="74.8">ANA18_TEMP_VSS</text>
<text x="206" y="72.8">SD0_DATA4</text>
<text x="206" y="74.8">SD0_DATA5</text>
<text x="206" y="76.7">SD0_DATA6</text>
<text x="67.4" y="80.6">VSS_PLL0_0</text>
<text x="67.4" y="82.5">VSS_PLL1_1</text>
<text x="84.4" y="82.5">ANA18_TEMP_TEST0</text>
<text x="85.3" y="78.6">ANA18_TEMP_VCAL</text>
<text x="206" y="78.6">SD0_DATA7</text>
<text x="207" y="80.6">SD0_STRB</text>
<text x="67.4" y="84.4">VSS_PLL2_2</text>
<text x="84.4" y="86.3">ANA18_TEMP_TEST1</text>
<text x="204.1" y="88.3">VDD1833_SD0</text>
<text x="210.1" y="135.5">CS#</text>
<text x="225.6" y="135.5">VCC</text>
<text x="210.1" y="139.4">SO(IO1)</text>
<text x="210.1" y="143.3">WP#(IO2)</text>
<text x="219.5" y="139.4">HOLD#(IO3)</text>
<text x="224.8" y="143.3">SCLK</text>
<text x="210.1" y="147.1">VSS</text>
<text x="210.1" y="149.1">PGND</text>
<text x="223.8" y="147.1">SI(IO0)</text>
<text x="72.4" y="157.6">X1</text>
<text x="72.4" y="161.4">GND</text>
<text x="78.1" y="157.6">GND</text>
<text x="79.9" y="161.4">X2</text>
</g>
<g font-size="1.7" fill="#00007f">
<text x="79.9" y="19.6">U1N</text>
<text x="197.7" y="23.5">U1J</text>
<text x="35.5" y="33.1">C108</text>
<text x="45.2" y="33.1">C110</text>
<text x="51" y="33.1">C109</text>
<text x="35.5" y="37">1uF</text>
<text x="45.2" y="37">1uF</text>
<text x="51" y="37">0.1uF</text>
<text x="124.9" y="38.9">R425</text>
<text x="133" y="39.1">10k</text>
<text x="114.7" y="46.6">C111</text>
<text x="114.7" y="50.5">0.1uF</text>
<text x="226.6" y="50.5">C70</text>
<text x="45.2" y="56.3">C112</text>
<text x="51" y="56.3">C113</text>
<text x="226.6" y="54.3">0.1uF</text>
<text x="45.2" y="60.1">1uF</text>
<text x="51" y="60.1">0.1uF</text>
<text x="114.7" y="64">C114</text>
<text x="120.5" y="64">C115</text>
<text x="114.7" y="67.8">0.1uF</text>
<text x="120.5" y="67.8">0.1uF</text>
<text x="45.2" y="75.6">C116</text>
<text x="51" y="75.6">C117</text>
<text x="135.9" y="77.5">TP6</text>
<text x="135.9" y="73.6">TP5</text>
<text x="45.2" y="79.4">1uF</text>
<text x="51" y="79.4">0.1uF</text>
<text x="135.9" y="81.4">TP7</text>
<text x="76.1" y="89.1">JH7110_SOCKET</text>
<text x="135.9" y="85.2">TP8</text>
<text x="195.7" y="91">JH7110_SOCKET</text>
<text x="226.6" y="91">C73</text>
<text x="226.6" y="94.9">0.1uF</text>
<text x="63.3" y="109">C2138</text>
<text x="76.8" y="109">22pF</text>
<text x="84.6" y="112.8">Y6003</text>
<text x="80.7" y="114.8">32.768KHz</text>
<text x="63.3" y="120.5">C2144</text>
<text x="76.8" y="120.5">22pF</text>
<text x="182" y="126.7">R15</text>
<text x="189.8" y="126.7">4.7K</text>
<text x="241.9" y="126.7">C68</text>
<text x="241.9" y="130.6">1uF</text>
<text x="247.7" y="126.7">C69</text>
<text x="247.7" y="130.6">0.1uF</text>
<text x="182" y="134.4">R16</text>
<text x="189.8" y="134.4">33</text>
<text x="218.7" y="132.5">U2</text>
<text x="182" y="142.2">R19</text>
<text x="182" y="138.3">R17</text>
<text x="189.8" y="142.2">33</text>
<text x="189.8" y="138.3">33</text>
<text x="245.7" y="142.2">R20</text>
<text x="245.7" y="138.3">R18</text>
<text x="253.5" y="142.2">33</text>
<text x="253.5" y="138.3">33</text>
<text x="65.7" y="146.8">R1200</text>
<text x="83" y="146.8">22R</text>
<text x="245.7" y="146">R21</text>
<text x="253.5" y="146">33</text>
<text x="71.5" y="152.6">Y1200</text>
<text x="71.5" y="154.5">24MHz</text>
<text x="94.4" y="153.4">R1202</text>
<text x="94.4" y="155.3">1M</text>
<text x="211" y="151.8">GD25LQ128ESIGR</text>
<text x="64.3" y="167.3">C1201</text>
<text x="95.4" y="166.9">C1202</text>
<text x="64.3" y="169.2">18pF</text>
<text x="95.4" y="168.8">18pF</text>
</g>
<g font-size="1.7" fill="#00f">
<text x="222.8" y="181.5">B</text>
<text x="229.1" y="181.4">JH7110 OSC&amp;SPI&amp;SDIO</text>
<text x="231.6" y="184.6">Tuesday, December 13, 2022</text>
<text x="269.9" y="184.6">08</text>
<text x="281.5" y="184.6">23</text>
<text x="283.2" y="181.5">V1.2A</text>
</g>
<g font-size="1.6" fill="#00f">
<text x="190.2" y="27.7">Operating</text>
<text x="200.4" y="27.7">Voltage=1.8V/3.3V</text>
<text x="189.9" y="57.8">Operating</text>
<text x="200.1" y="57.8">Voltage=1.8V/3.3V</text>
<text x="211" y="153.4">Nor</text>
<text x="214.9" y="153.4">Flash</text>
<text x="220.7" y="153.4">For</text>
<text x="224.6" y="153.4">Boot</text>
</g>
<g font-size="1.6">
<text x="229.4" y="178.4">Document</text>
<text x="238.3" y="178.4">Number</text>
</g>
<g font-size="1.4">
<text x="30.9" y="1.4">5</text>
<text x="88.8" y="1.4">4</text>
<text x="146.7" y="1.4">3</text>
<text x="204.6" y="1.4">2</text>
<text x="262.6" y="1.4">1</text>
<text x=".5" y="26.1">D</text>
<text x="292" y="26.1">D</text>
<text x=".5" y="71.9">C</text>
<text x="292" y="71.9">C</text>
<text x=".5" y="117.8">B</text>
<text x="292" y="117.8">B</text>
<text x=".5" y="163.6">A</text>
<text x="292" y="163.6">A</text>
<text x="30.9" y="186.8">5</text>
<text x="88.8" y="186.8">4</text>
<text x="146.7" y="186.8">3</text>
<text x="204.6" y="186.8">2</text>
<text x="262.6" y="186.8">1</text>
</g>
</svg>
